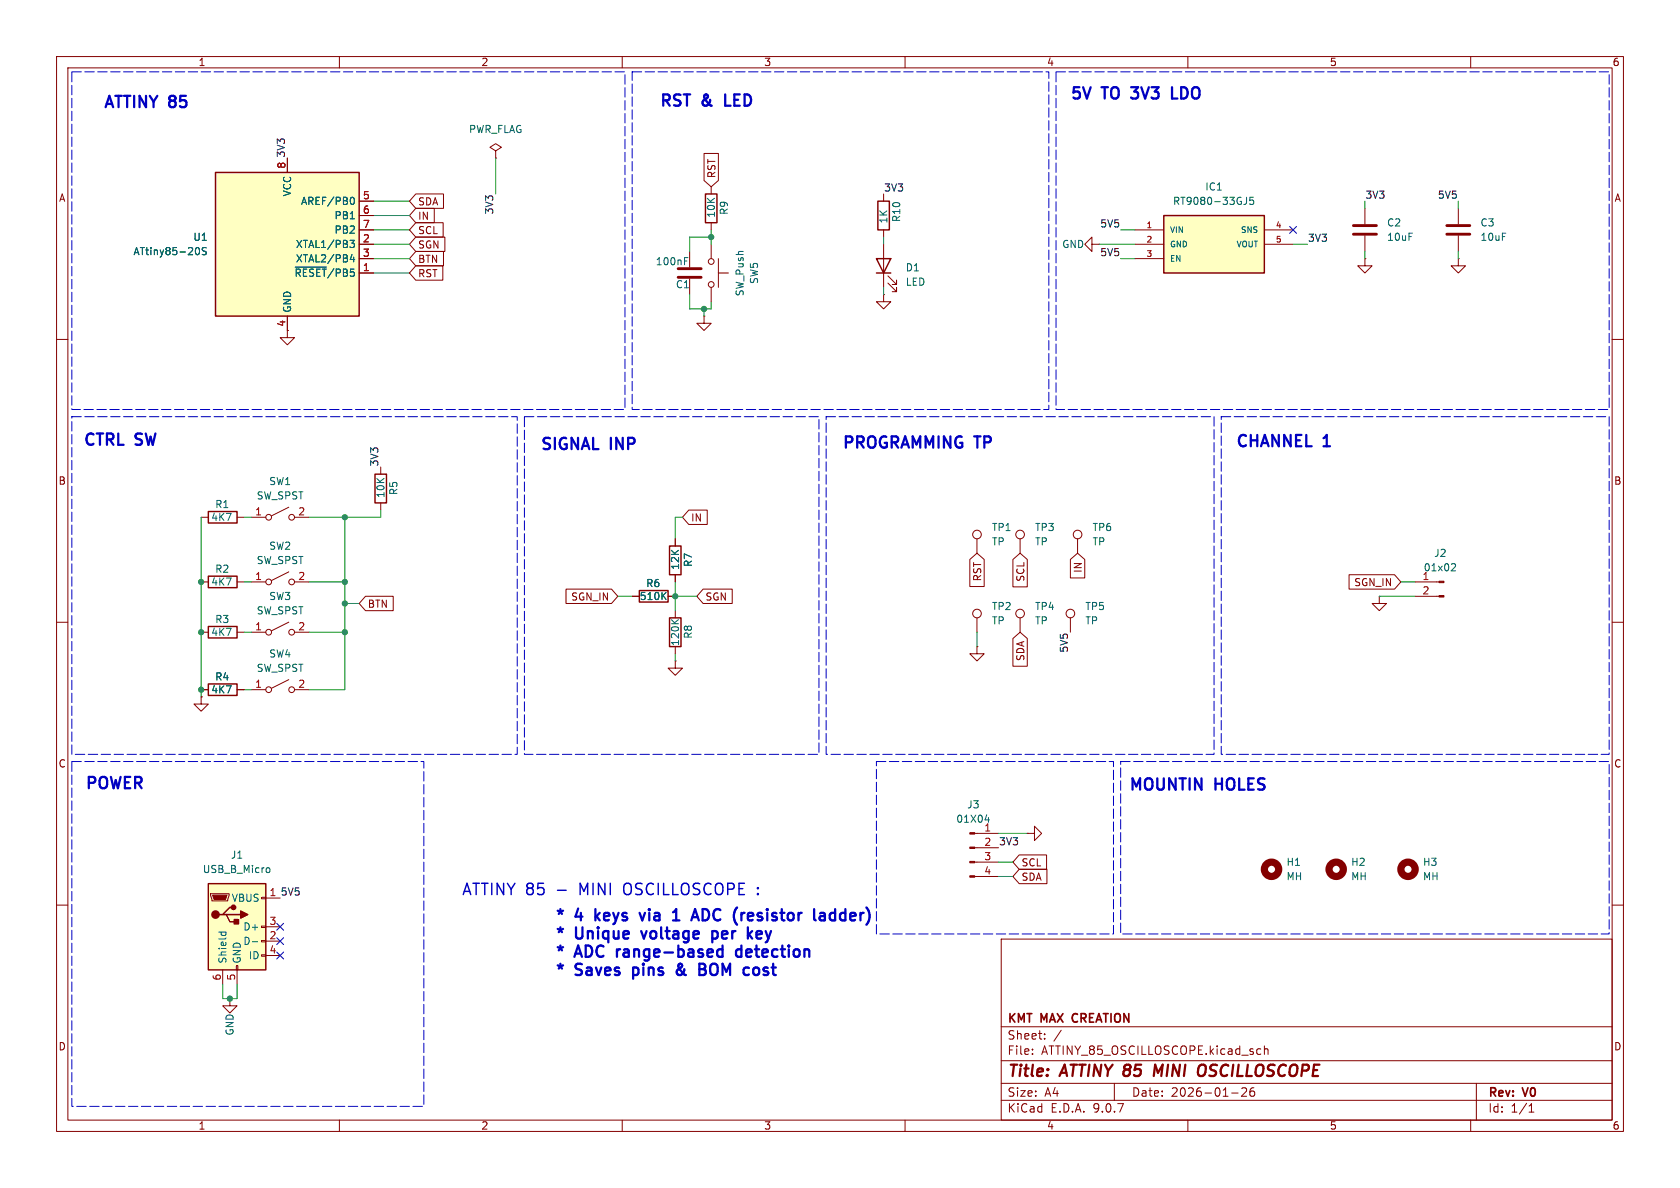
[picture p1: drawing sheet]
<svg xmlns="http://www.w3.org/2000/svg" width="297mm" height="210mm" viewBox="0 0 297 210" stroke-linecap="round" stroke-linejoin="round" font-family="sans-serif">
<g fill="none" stroke="#840000" stroke-width=".18">
<path d="M10 10h277v190h-277zM12 12h273v186h-273zM60 10v2M110 10v2M160 10v2M210 10v2M260 10v2M87.6 26.7l1-.7-1-.6-1 .6 1 .7v1.2M87.6 27.9h.1M124.5 55.9v1.3h1.2l-1.2 1.2-1.3-1.2h1.3M124.5 55.9h.1M10 60h2"/>
<path d="M285 60h2M67.3 82.6v1.2M67.3 88.9v1.3M119.4 95.3v1.2M172.7 95.3v2.5M180.3 95.3v2.5M10 110h2M44.4 111.8h2.6M51.1 110l-3.1 1.5M52.1 111.8h2.5M111.8 105.4h1.2M118.1 105.4h1.3"/>
<path d="M119.4 116.8v1.3h1.2l-1.2 1.3-1.3-1.3h1.3M119.4 116.8h.1M119.4 101.6v1.3M119.4 108v1.2M119.4 114.3v1.3M172.7 114.3v1.3h1.3l-1.3 1.2-1.3-1.2h1.3M172.7 114.3h.1M172.7 109.2v2.6M180.3 109.2v2.6M189.2 109.2v2.6M243.8 105.4v1.3h1.3l-1.3 1.3-1.2-1.3h1.2M243.8 105.4h.1"/>
<path d="M250.2 102.9h4.2M250.2 105.4h4.2M285 110h2M172.3 147.3h4.2M172.3 149.9h4.2M172.3 152.4h4.2M172.3 154.9h4.2M181.6 147.3h1.3v-1.2l1.2 1.2-1.2 1.3v-1.3M181.6 147.3h.1M10 160h2M177 166h108v32h-108zM285 160h2"/>
<path d="M60 198v2M110 198v2M160 198v2M177 194.5h108M177 191.5h108M177 187.5h108M177 181.5h108M182.5 186.3v.1M182.5 185.5v.1M184.7 183.6v.1M184.7 182.8v.1M187.6 182.1l-1.3 2"/>
<path d="M197 191.5v3M210 198v2M217.7 193.2h1.2M219.5 192.4l.6-.1 .2 .1 .1 .3-.9 1.1h.9M221.7 192.3a.59 .59 0 0 0-.7 .6v.6l.1 .2 .4 .1 .2-.1 .1-.5-.1-.3h-.5l-.2 .3M223.5 184.9v1.5M223.5 185.5l.2-.1 .4 .1 .1 .9M260 198v2M261 191.5v6.5M270.3 196.6h.9M270.3 195.5l.4-.4v1.5"/>
<circle cx="172.7" cy="94.5" r=".76"/>
<circle cx="180.3" cy="94.5" r=".76"/>
<circle cx="47.5" cy="111.8" r=".51"/>
<circle cx="51.6" cy="111.8" r=".51"/>
<circle cx="172.7" cy="108.5" r=".76"/>
<circle cx="180.3" cy="108.5" r=".76"/>
<circle cx="189.2" cy="108.5" r=".76"/>
</g>
<path d="M205.6 188.2l-.9 1.4-.5-1.4-.2 2M212.4 188.2l.6 .1a1.41 1.41 0 0 1-.3 1.8" fill="none" stroke="#840000" stroke-width=".4"/>
<path d="M189.7 179.4l-.1 .4 .1 .7" fill="none" stroke="#840000" stroke-width=".3"/>
<g fill="#840000" stroke="#840000" stroke-width=".18">
<path d="M171.4 147.2h.9v.2h-.9z"/>
<path d="M171.4 149.7h.9v.3h-.9z"/>
<path d="M171.4 152.3h.9v.2h-.9z"/>
<path d="M171.4 154.8h.9v.3h-.9z"/>
<path d="M254.4 102.7h.9v.3h-.9z"/>
<path d="M254.4 105.3h.9v.2h-.9z"/>
</g>
<path d="M256.8 99.6l.4 .1 .1 .3-.8 .9h.8M117.2 105.3l.6 .7M117.8 104.7l-.8 .7M118.7 109.5l.7 .8M120 109.5l-.8 .6M174.1 144.9h.8M174.7 144.5v.9" fill="none" stroke="#006464" stroke-width=".18"/>
<path d="M66.3 83.8h2v5.1h-2zM118.4 96.5h2v5.1h-2zM113 104.4h5.1v2h-5.1zM118.4 109.2h2v5.1h-2z" fill="none" stroke="#840000" stroke-width=".25"/>
<g fill="none" stroke="#840000" stroke-width="1.3">
<circle cx="224.8" cy="153.7" r="1.27"/>
<circle cx="236.2" cy="153.7" r="1.27"/>
<circle cx="248.9" cy="153.7" r="1.27"/>
</g>
<path d="M38.1 30.5h25.4v25.4h-25.4z" fill="#ffffc2"/>
<path d="M38.1 30.5h25.4v25.4h-25.4zM124.7 34.3h2v5.1h-2zM155.2 35.6h2v5h-2zM154.9 45.7h2.6l-1.3 2.6zM154.9 48.3h2.6M36.8 90.4h5.1v2.1h-5.1zM36.8 101.9h5.1v2h-5.1zM36.8 110.7h5.1v2.1h-5.1zM36.8 120.9h5.1v2h-5.1z" fill="none" stroke="#840000" stroke-width=".25"/>
<g fill="none" stroke="#840000" stroke-width=".18">
<path d="M50.8 27.9v2.6M63.5 35.6h2.5M63.5 38.1h2.5M125.7 33v1.3M125.7 39.4v1.2M156.2 34.3v1.3M241.3 36.8v2.8M257.8 36.8v2.8M50.8 55.9v3.8h1.3l-1.3 1.3-1.3-1.3h1.3M63.5 40.6h2.5M63.5 43.2h2.5M63.5 45.7h2.5"/>
<path d="M63.5 48.3h2.5M121.9 44.5v2.7M121.9 49.3v2.8M125.7 43.2v2.5M125.7 50.8v2.5M127 48.3h1.8M127 45.7v5.1M156.2 52.1v1.2h1.3l-1.3 1.3-1.3-1.3h1.3M156.2 52.1h.1M156.2 40.6v1.3M156.2 43.2v7.6M157 50l1.5 1.6v-.8v.8h-.8"/>
<path d="M157 48.8l1.5 1.5v-.8v.8h-.8M241.3 41.7v2.8M257.8 45.7v1.3h1.3l-1.3 1.3-1.3-1.3h1.3M257.8 45.7h.1M257.8 41.7v2.8M35.6 91.4h1.2M41.9 91.4h1.3M44.4 91.4h2.6M51.1 89.7l-3.1 1.5M52.1 91.4h2.5M190.5 95.3v2.5M35.6 102.9h1.2"/>
<path d="M35.6 111.8h1.2M41.9 102.9h1.3M41.9 111.8h1.3M44.4 102.9h2.6M51.1 101.1l-3.1 1.5M52.1 102.9h2.5M35.6 123.2v1.3h1.2l-1.2 1.2-1.3-1.2h1.3M35.6 123.2h.1M35.6 121.9h1.2M41.9 121.9h1.3M44.4 121.9h2.6M51.1 120.1l-3.1 1.6"/>
<path d="M52.1 121.9h2.5M40.6 176.5v1.3h1.3l-1.3 1.3-1.2-1.3h1.2M40.6 176.5h.1"/>
<circle cx="125.7" cy="46.2" r=".51"/>
<circle cx="125.7" cy="50.3" r=".51"/>
<circle cx="47.5" cy="91.4" r=".51"/>
<circle cx="51.6" cy="91.4" r=".51"/>
<circle cx="190.5" cy="94.5" r=".76"/>
<circle cx="47.5" cy="102.9" r=".51"/>
<circle cx="51.6" cy="102.9" r=".51"/>
<circle cx="47.5" cy="121.9" r=".51"/>
<circle cx="51.6" cy="121.9" r=".51"/>
</g>
<path d="M62.1 34.9h.1a.68 .68 0 0 1 .5 .6 .68 .68 0 0 1-.5 .6h-.1M34.7 43.8h.1a.68 .68 0 0 1 .5 .6 .68 .68 0 0 1-.5 .6h-.1M36.5 43.8h-.5l-.2 .1v.3l.6 .3 .1 .3-.3 .2h-.4M52.2 47.2h5.5M61.9 42.5h.7l-.4 .5 .4 .1v.5l-.2 .2-.5-.1M62.2 45l-.3 .9h.8M62.5 45.5v.8M121 46.1h.4M121 45.5h.6" fill="none" stroke="#006464" stroke-width=".18"/>
<path d="M239.3 39.9h4M255.8 39.9h4M119.9 47.5h4.1M119.9 49h4.1M239.3 41.4h4M255.8 41.4h4" fill="none" stroke="#840000" stroke-width=".51"/>
<path d="M205.7 38.1h17.8v10.2h-17.8z" fill="#ffffc2"/>
<path d="M205.7 38.1h17.8v10.2h-17.8z" fill="none" stroke="#840000" stroke-width=".25"/>
<path d="M193 43.2v-1.3l-1.2 1.3 1.2 1.3v-1.3h1.3M194.3 43.2h.1M200.7 40.6h5M200.7 43.2h5M200.7 45.7h5M223.5 40.6h5.1M223.5 43.2h5.1" fill="none" stroke="#840000" stroke-width=".18"/>
<path d="M220.4 34.9v.9a.41 .41 0 0 1-.5 .3M221.6 34.9h-.6l-.1 .6 .2-.1h.4l.1 .2v.4l-.2 .1-.5-.1" fill="none" stroke="#006464" stroke-width=".18"/>
<path d="M36.8 156.2h10.2v15.3h-10.2z" fill="#ffffc2"/>
<path d="M36.8 156.2h10.2v15.3h-10.2zM39.4 161.7h.6l.6 1.2h1.3M40 161.7h2.5M41.3 160.4h-.7l-1.2 1.3h-.7" fill="none" stroke="#840000" stroke-width=".25"/>
<g fill="none" stroke="#840000" stroke-width=".18">
<path d="M50.8 27.9v2.6M63.5 35.6h2.5M63.5 38.1h2.5M73.5 39.4h4.8v2.5h-4.8l-1.1-1.3zM73.5 34.3h4.9v2.5h-4.9l-1.1-1.2zM73.5 36.8h3.3v2.6h-3.3l-1.1-1.3zM124.5 27.1h2.5v4.8l-1.3 1.1-1.2-1.1zM50.8 55.9v2.5M63.5 40.6h2.5M63.5 43.2h2.5M63.5 45.7h2.5M63.5 48.3h2.5"/>
<path d="M73.5 41.9h5.1v2.6h-5.1l-1.1-1.3zM73.5 47h4.8v2.5h-4.8l-1.1-1.2zM73.5 44.4h4.9v2.6h-4.9l-1.1-1.3zM241.3 45.7v1.3h1.3l-1.3 1.3-1.3-1.3h1.3M241.3 45.7h.1M119.4 95.3v1.2M121.8 90.2h3.2v2.5h-3.2l-1.2-1.3zM171.4 98.9l1.3-1.1 1.3 1.1v4.8h-2.6zM179.1 98.9l1.2-1.1 1.3 1.1v4.8h-2.5zM189.2 98.9l1.3-1.1 1.3 1.1v3.3h-2.6zM64.6 105.4h4.9v2.6h-4.9l-1.1-1.3zM100.1 104.1h8l1.1 1.3-1.1 1.3h-8z"/>
<path d="M111.8 105.4h1.2M118.1 105.4h1.3M119.4 101.6v1.3M124.3 104.1h5.1v2.6h-5.1l-1.1-1.3zM179.1 112.9l1.2-1.1 1.3 1.1v4.9h-2.5zM238.5 101.6h8l1.1 1.3-1.1 1.2h-8zM35.6 123.2h.1M35.6 121.9h1.2M41.9 121.9h1.3M37.2 158h3.3v.2l-.2 1.1h-2.8zM46.2 158.6h.8v.3h-.8zM47 158.8h2.5"/>
<path d="M180.2 151.1h4.8v2.6h-4.8l-1.1-1.3zM180.2 153.7h4.9v2.5h-4.9l-1.1-1.3zM39.4 171.5v2.5M41.8 170.7h.2v.8h-.2zM41.9 171.5v2.5M46.2 163.7h.8v.3h-.8zM46.2 166.2h.8v.3h-.8zM46.2 168.8h.8v.2h-.8zM47 163.8h2.5M47 166.4h2.5M47 168.9h2.5"/>
</g>
<path d="M37.6 158.2h2.5l-.2 .8h-2.1z" fill="#840000" stroke="#840000" stroke-width=".18"/>
<g fill="#840000" stroke="#840000" stroke-width=".25">
<path d="M41.4 162.6h.8v.7h-.8z"/>
<path d="M42.5 161l1.3 .7-1.3 .6z"/>
<circle cx="38.1" cy="161.7" r=".63"/>
<circle cx="41.3" cy="160.4" r=".38"/>
</g>
<g fill="none" stroke="#006464" stroke-width=".18">
<path d="M62.1 34.9h.1a.68 .68 0 0 1 .5 .6 .68 .68 0 0 1-.5 .6h-.1M34.7 43.8h.1a.68 .68 0 0 1 .5 .6 .68 .68 0 0 1-.5 .6h-.1M36.5 43.8h-.5l-.2 .1v.3l.6 .3 .1 .3-.3 .2h-.4M52.2 47.2h5.5M61.9 42.5h.7l-.4 .5 .4 .1v.5l-.2 .2-.5-.1M62.2 45l-.3 .9h.8M62.5 45.5v.8M117.2 105.3l.6 .7M117.8 104.7l-.8 .7M47.3 153.4l.3 .1 .1 .1v.5l-.4 .1M38.7 164.8h1.2M39.2 164.8l-.1 .3"/>
<path d="M39.9 164.8v.3M44.6 166.5h1"/>
</g>
<g fill="none" stroke="#009600" stroke-width=".18">
<path d="M66 38.1h6.4M66 35.6h6.4M87.6 27.9v6.4M241.3 35.6v1.2M257.8 35.6v1.2M66 43.2h6.4M66 40.6h6.4M66 48.3h6.4M66 45.7h6.4M121.9 52.1v2.5h3.8v-1.3M124.5 54.6v1.3M125.7 41.9h-3.8v2.6"/>
<path d="M125.7 40.6v2.6M156.2 41.9v1.3M156.2 50.8v1.3M194.3 43.2h6.4M198.1 40.6h2.6M198.1 45.7h2.6M228.6 43.2h2.5M241.3 44.5v1.2M257.8 44.5v1.2M35.6 91.4v31.8M43.2 91.4h1.2M61 91.4v30.5h-6.4"/>
<path d="M67.3 90.2v1.2h-12.7M120.6 91.4h-1.2v3.9M43.2 111.8h1.2M43.2 102.9h1.2M54.6 111.8h6.4M54.6 102.9h6.4M61 106.7h2.5M109.2 105.4h2.6M119.4 105.4h3.8M119.4 102.9v5.1M119.4 115.6v1.2M172.7 111.8v2.5"/>
<path d="M243.8 105.4h6.4M247.6 102.9h2.6M43.2 121.9h1.2M176.5 152.4h2.6M176.5 154.9h2.6M176.5 147.3h5.1M39.4 174v2.5h2.5v-2.5"/>
</g>
<path d="M228 40l1.2 1.2M229.2 40l-1.2 1.2M48.9 163.2l1.2 1.2M48.9 165.8l1.2 1.2M48.9 168.3l1.2 1.2M50.1 163.2l-1.2 1.2M50.1 165.8l-1.2 1.2M50.1 168.3l-1.2 1.2" fill="none" stroke="#000084" stroke-width=".18"/>
<g fill="none" stroke="#0000c2" stroke-width=".4">
<path d="M200 15.4h1.2M200 17.2l.1 .1M207.2 15.4v2h1M105.3 160.7v2M106 161.4l-.7 .7M109.1 167.8v1.3M109.2 168l-.1 .2M111.9 171v2M111.9 172.3l.2 .1M113.1 161.4l.4 1.3 .5-1.3M113.4 164.6l.4 1.3M119 162.7h1.1"/>
<path d="M119.8 171.4a.54 .54 0 0 0-.1 .8 .54 .54 0 0 0 .8 .1M120.2 171.4l.5 .6M124.6 171.4a.54 .54 0 0 1 .2 .5 .54 .54 0 0 1-.4 .5h-.8M125 160.8l-.8-.1v2l.8-.1M125.9 164.6v2M125.9 164.7l.6-.1 .4 .4M126.9 165.5l-.4 .4-.6-.1M127.7 167.1v2M127.7 169l-.5 .1M130.2 168l-.1 .2 .1 .8 .3 .1 .6-.1M132.2 163.9v2M132.4 165.2l.6 .7"/>
<path d="M132.5 161.4l.6 .1M133 164.6l-.8 .8M133.1 162.6l-.6 .1M133.2 161.8l-1 .2M133.4 172.3l.1 .1 .5-.1M133.4 171.1l.1-.1 .5 .1M133.7 164.9v.7l.3 .3M134.7 165.1l-1 .2M147.6 161.5l-.5-.1-.4 .4v.5l.2 .3 .2 .1 .5-.1M147.6 160.7v2"/>
</g>
<path d="M110.4 156.4l-.1 .4 .1 1.1" fill="none" stroke="#0000c2" stroke-width=".25"/>
<path d="M12.7 12.7h97.8v59.7h-97.8zM111.8 12.7h73.6v59.7h-73.6zM186.7 12.7h97.8v59.7h-97.8zM12.7 73.7h78.7v59.7h-78.7zM92.7 73.7h52.1v59.7h-52.1zM146 73.7h68.6v59.7h-68.6zM215.9 73.7h68.6v59.7h-68.6zM12.7 134.6h62.2v61h-62.2zM154.9 134.6h41.9v30.5h-41.9zM198.1 134.6h86.4v30.5h-86.4z" fill="none" stroke="#0000c2" stroke-width=".18" stroke-dasharray="1.7 .6"/>
<g fill="#009600" stroke="#009600" stroke-width=".18">
<circle cx="35.6" cy="102.9" r=".46"/>
<circle cx="35.6" cy="111.8" r=".46"/>
<circle cx="40.6" cy="176.5" r=".46"/>
<circle cx="119.4" cy="105.4" r=".46"/>
<circle cx="61" cy="106.7" r=".46"/>
<circle cx="61" cy="111.8" r=".46"/>
<circle cx="61" cy="91.4" r=".46"/>
<circle cx="61" cy="102.9" r=".46"/>
<circle cx="35.6" cy="121.9" r=".46"/>
<circle cx="124.5" cy="54.6" r=".46"/>
<circle cx="125.7" cy="41.9" r=".46"/>
</g>
<g font-size="2.8" fill="#0000c2">
<text x="18.1" y="19.6">ATTINY 85</text>
<text x="116.4" y="19.4">RST</text>
<text x="124.1" y="19.4">&amp;</text>
<text x="128.9" y="19.4">LED</text>
<text x="189" y="18.1">5V</text>
<text x="194.9" y="18.1">TO</text>
<text x="200.9" y="18.1">3V3</text>
<text x="208.7" y="18.1">LDO</text>
<text x="14.5" y="79.3">CTRL</text>
<text x="24" y="79.3">SW</text>
<text x="95.3" y="80.1">SIGNAL</text>
<text x="107.9" y="80.1">INP</text>
<text x="148.7" y="79.8">PROGRAMMING TP</text>
<text x="218.2" y="79.6">CHANNEL</text>
<text x="234" y="79.6">1</text>
<text x="14.8" y="140">POWER</text>
<text x="199.3" y="140.3">MOUNTIN</text>
<text x="214.8" y="140.3">HOLES</text>
<text x="81.5" y="158.6">ATTINY 85</text>
<text x="98.6" y="158.6">-</text>
<text x="103" y="158.6">MINI</text>
<text x="111.2" y="158.6">OSCILLOSCOPE :</text>
<text x="98" y="163.4">*</text>
<text x="98" y="166.6">*</text>
<text x="101.9" y="163.4">4</text>
<text x="101.9" y="166.6">Unique</text>
<text x="106.1" y="163.4">keys</text>
<text x="114.4" y="166.6">voltage</text>
<text x="114.9" y="163.4">via</text>
<text x="121.5" y="163.4">1</text>
<text x="125.8" y="163.4">ADC</text>
<text x="127.6" y="166.6">per</text>
<text x="133.8" y="163.4">(resistor</text>
<text x="134.7" y="166.6">key</text>
<text x="148.8" y="163.4">ladder)</text>
<text x="98" y="169.8">*</text>
<text x="98" y="173.1">*</text>
<text x="101.9" y="169.8">ADC</text>
<text x="101.9" y="173.1">Saves</text>
<text x="109.9" y="169.8">range-based</text>
<text x="112.8" y="173.1">pins</text>
<text x="121.3" y="173.1">&amp;</text>
<text x="126.1" y="173.1">BOM</text>
<text x="131.9" y="169.8">detection</text>
<text x="134.8" y="173.1">cost</text>
</g>
<g font-size="2.8" fill="#840000">
<text x="178" y="190.9">Title:</text>
<text x="187.7" y="190.9">ATTINY 85</text>
<text x="205.6" y="190.9">MINI</text>
<text x="214.2" y="190.9">OSCILLOSCOPE</text>
</g>
<g font-size="2.1" fill="#840000">
<text x="178" y="184">Sheet:</text>
<text x="178" y="181.2">KMT</text>
<text x="184.1" y="181.2">MAX</text>
<text x="190.3" y="181.2">CREATION</text>
<text x="178" y="186.7">File:</text>
<text x="184.1" y="186.7">ATTINY_85_OSCILLOSCOPE.kicad_sch</text>
<text x="178" y="196.9">KiCad</text>
<text x="178" y="194.1">Size:</text>
<text x="184.7" y="194.1">A4</text>
<text x="185.7" y="196.9">E.D.A.</text>
<text x="193.3" y="196.9">9.0.7</text>
<text x="200" y="194.1">Date:</text>
<text x="207" y="194.1">2026-01-26</text>
<text x="263" y="194.3">Rev:</text>
<text x="263" y="196.9">Id:</text>
<text x="267.1" y="196.9">1/1</text>
<text x="269.4" y="194.3">V0</text>
</g>
<g font-size="1.8" fill="#840000">
<text x="35" y="11.9">1</text>
<text x="85" y="11.9">2</text>
<text x="135" y="11.9">3</text>
<text x="185" y="11.9">4</text>
<text x="235" y="11.9">5</text>
<text x="285" y="11.9">6</text>
<text x="10.3" y="35.9">A</text>
<text x="126.7" y="31.6" transform="rotate(-90 126.7 31.6)">RST</text>
<text x="285.3" y="35.9">A</text>
<text x="73.8" y="41.6">SCL</text>
<text x="73.8" y="36.5">SDA</text>
<text x="73.8" y="39.1">IN</text>
<text x="73.8" y="44.1">SGN</text>
<text x="73.8" y="46.7">BTN</text>
<text x="73.8" y="49.2">RST</text>
<text x="10.3" y="85.9">B</text>
<text x="285.3" y="85.9">B</text>
<text x="122.1" y="92.4">IN</text>
<text x="191.5" y="101.4" transform="rotate(-90 191.5 101.4)">IN</text>
<text x="64.9" y="107.6">BTN</text>
<text x="100.9" y="106.4">SGN_IN</text>
<text x="124.6" y="106.4">SGN</text>
<text x="173.7" y="102.9" transform="rotate(-90 173.7 102.9)">RST</text>
<text x="181.3" y="102.9" transform="rotate(-90 181.3 102.9)">SCL</text>
<text x="239.3" y="103.8">SGN_IN</text>
<text x="181.3" y="117" transform="rotate(-90 181.3 117)">SDA</text>
<text x="10.3" y="135.9">C</text>
<text x="285.3" y="135.9">C</text>
<text x="180.5" y="153.4">SCL</text>
<text x="180.5" y="155.9">SDA</text>
<text x="10.3" y="185.9">D</text>
<text x="285.3" y="185.9">D</text>
<text x="35" y="199.9">1</text>
<text x="85" y="199.9">2</text>
<text x="135" y="199.9">3</text>
<text x="185" y="199.9">4</text>
<text x="235" y="199.9">5</text>
<text x="285" y="199.9">6</text>
</g>
<g font-size="1.8" fill="#006464">
<text x="82.8" y="23.7">PWR_FLAG</text>
<text x="51.7" y="34.8" transform="rotate(-90 51.7 34.8)">VCC</text>
<text x="213" y="33.9">IC1</text>
<text x="53.1" y="36.4">AREF/PB0</text>
<text x="59" y="39">PB1</text>
<text x="59" y="41.5">PB2</text>
<text x="126.6" y="38.6" transform="rotate(-90 126.6 38.6)">10K</text>
<text x="128.9" y="38.1" transform="rotate(-90 128.9 38.1)">R9</text>
<text x="157.1" y="39.6" transform="rotate(-90 157.1 39.6)">1K</text>
<text x="159.4" y="39.4" transform="rotate(-90 159.4 39.4)">R10</text>
<text x="207.3" y="36.4">RT9080-33GJ5</text>
<text x="245.1" y="40.2">C2</text>
<text x="261.6" y="40.2">C3</text>
<text x="23.5" y="45.3">ATtiny85-20S</text>
<text x="34.1" y="42.8">U1</text>
<text x="52.2" y="44">XTAL1/PB3</text>
<text x="52.2" y="46.6">XTAL2/PB4</text>
<text x="115.8" y="47.1">100nF</text>
<text x="187.7" y="44">GND</text>
<text x="245.1" y="42.8">10uF</text>
<text x="261.6" y="42.8">10uF</text>
<text x="52" y="49.1">~{RESET}/PB5</text>
<text x="119.4" y="51.2">C1</text>
<text x="131.7" y="52.5" transform="rotate(-90 131.7 52.5)">SW_Push</text>
<text x="134.2" y="50.3" transform="rotate(-90 134.2 50.3)">SW5</text>
<text x="160" y="48.2">D1</text>
<text x="160" y="50.7">LED</text>
<text x="51.7" y="55.4" transform="rotate(-90 51.7 55.4)">GND</text>
<text x="45.3" y="88.5">SW_SPST</text>
<text x="47.5" y="86">SW1</text>
<text x="68.2" y="88.1" transform="rotate(-90 68.2 88.1)">10K</text>
<text x="70.5" y="87.6" transform="rotate(-90 70.5 87.6)">R5</text>
<text x="37.2" y="92.3">4K7</text>
<text x="37.9" y="90">R1</text>
<text x="175.3" y="94.1">TP1</text>
<text x="182.9" y="94.1">TP3</text>
<text x="193" y="94.1">TP6</text>
<text x="37.9" y="101.4">R2</text>
<text x="45.3" y="99.9">SW_SPST</text>
<text x="47.5" y="97.4">SW2</text>
<text x="120.2" y="100.8" transform="rotate(-90 120.2 100.8)">12K</text>
<text x="122.5" y="100.3" transform="rotate(-90 122.5 100.3)">R7</text>
<text x="175.3" y="96.6">TP</text>
<text x="182.9" y="96.6">TP</text>
<text x="193" y="96.6">TP</text>
<text x="251.6" y="101.2">01x02</text>
<text x="253.4" y="98.7">J2</text>
<text x="37.2" y="103.7">4K7</text>
<text x="47.5" y="106.3">SW3</text>
<text x="113" y="106.3">510K</text>
<text x="114.1" y="104">R6</text>
<text x="251.4" y="102.6">1</text>
<text x="37.2" y="112.6">4K7</text>
<text x="37.9" y="110.3">R3</text>
<text x="45.3" y="108.8">SW_SPST</text>
<text x="122.5" y="113" transform="rotate(-90 122.5 113)">R8</text>
<text x="175.3" y="108.1">TP2</text>
<text x="175.3" y="110.6">TP</text>
<text x="182.9" y="108.1">TP4</text>
<text x="182.9" y="110.6">TP</text>
<text x="191.8" y="108.1">TP5</text>
<text x="191.8" y="110.6">TP</text>
<text x="45.3" y="119">SW_SPST</text>
<text x="47.5" y="116.4">SW4</text>
<text x="120.2" y="114.3" transform="rotate(-90 120.2 114.3)">120K</text>
<text x="37.2" y="122.8">4K7</text>
<text x="37.9" y="120.5">R4</text>
<text x="170.9" y="143.1">J3</text>
<text x="169" y="145.6">01X04</text>
<text x="35.8" y="154.5">USB_B_Micro</text>
<text x="40.7" y="152">J1</text>
<text x="227.3" y="155.8">MH</text>
<text x="227.3" y="153.3">H1</text>
<text x="238.8" y="155.8">MH</text>
<text x="238.8" y="153.3">H2</text>
<text x="251.5" y="155.8">MH</text>
<text x="251.5" y="153.3">H3</text>
<text x="40.9" y="159.6">VBUS</text>
<text x="42.9" y="164.7">D+</text>
<text x="42.9" y="167.2">D-</text>
<text x="40.2" y="170.4" transform="rotate(-90 40.2 170.4)">Shield</text>
<text x="42.8" y="170.4" transform="rotate(-90 42.8 170.4)">GND</text>
<text x="43.9" y="169.8">ID</text>
<text x="41.5" y="183.2" transform="rotate(-90 41.5 183.2)">GND</text>
</g>
<g font-size="1.8" fill="#0f0f0f">
<text x="50.5" y="27.9" transform="rotate(-90 50.5 27.9)">3V3</text>
<text x="156.2" y="33.9">3V3</text>
<text x="241.3" y="35.2">3V3</text>
<text x="254.1" y="35.2">5V5</text>
<text x="87.3" y="38" transform="rotate(-90 87.3 38)">3V3</text>
<text x="194.4" y="40.3">5V5</text>
<text x="194.4" y="45.4">5V5</text>
<text x="231.1" y="42.8">3V3</text>
<text x="67" y="82.6" transform="rotate(-90 67 82.6)">3V3</text>
<text x="188.9" y="115.5" transform="rotate(-90 188.9 115.5)">5V5</text>
<text x="176.5" y="149.5">3V3</text>
<text x="49.5" y="158.4">5V5</text>
</g>
<g font-size="1.8" fill="#a90000">
<text x="50.5" y="29.9" transform="rotate(-90 50.5 29.9)">8</text>
<text x="64.1" y="35.3">5</text>
<text x="64.1" y="37.8">6</text>
<text x="64.1" y="40.4">7</text>
<text x="64.1" y="42.9">2</text>
<text x="64.1" y="45.5">3</text>
<text x="64.1" y="48">1</text>
<text x="50.5" y="57.9" transform="rotate(-90 50.5 57.9)">4</text>
<text x="45" y="91.2">1</text>
<text x="52.6" y="91.2">2</text>
<text x="45" y="102.6">1</text>
<text x="52.6" y="102.6">2</text>
<text x="251.4" y="105.2">2</text>
<text x="45" y="111.5">1</text>
<text x="52.6" y="111.5">2</text>
<text x="45" y="121.7">1</text>
<text x="52.6" y="121.7">2</text>
<text x="173.9" y="147.1">1</text>
<text x="173.9" y="149.6">2</text>
<text x="173.9" y="152.1">3</text>
<text x="173.9" y="154.7">4</text>
<text x="47.6" y="158.5">1</text>
<text x="47.6" y="163.6">3</text>
<text x="47.6" y="166.1">2</text>
<text x="39.1" y="173.4" transform="rotate(-90 39.1 173.4)">6</text>
<text x="41.7" y="173.4" transform="rotate(-90 41.7 173.4)">5</text>
<text x="47.6" y="168.7">4</text>
</g>
<g font-size="1.4" fill="#a90000">
<text x="202.6" y="40.4">1</text>
<text x="225.4" y="40.4">4</text>
<text x="202.6" y="42.9">2</text>
<text x="202.6" y="45.5">3</text>
<text x="225.4" y="42.9">5</text>
</g>
<g font-size="1.4" fill="#006464">
<text x="206.8" y="41.4">VIN</text>
<text x="219.3" y="41.4">SNS</text>
<text x="206.8" y="43.9">GND</text>
<text x="206.8" y="46.5">EN</text>
<text x="218.5" y="43.9">VOUT</text>
</g>
</svg>
